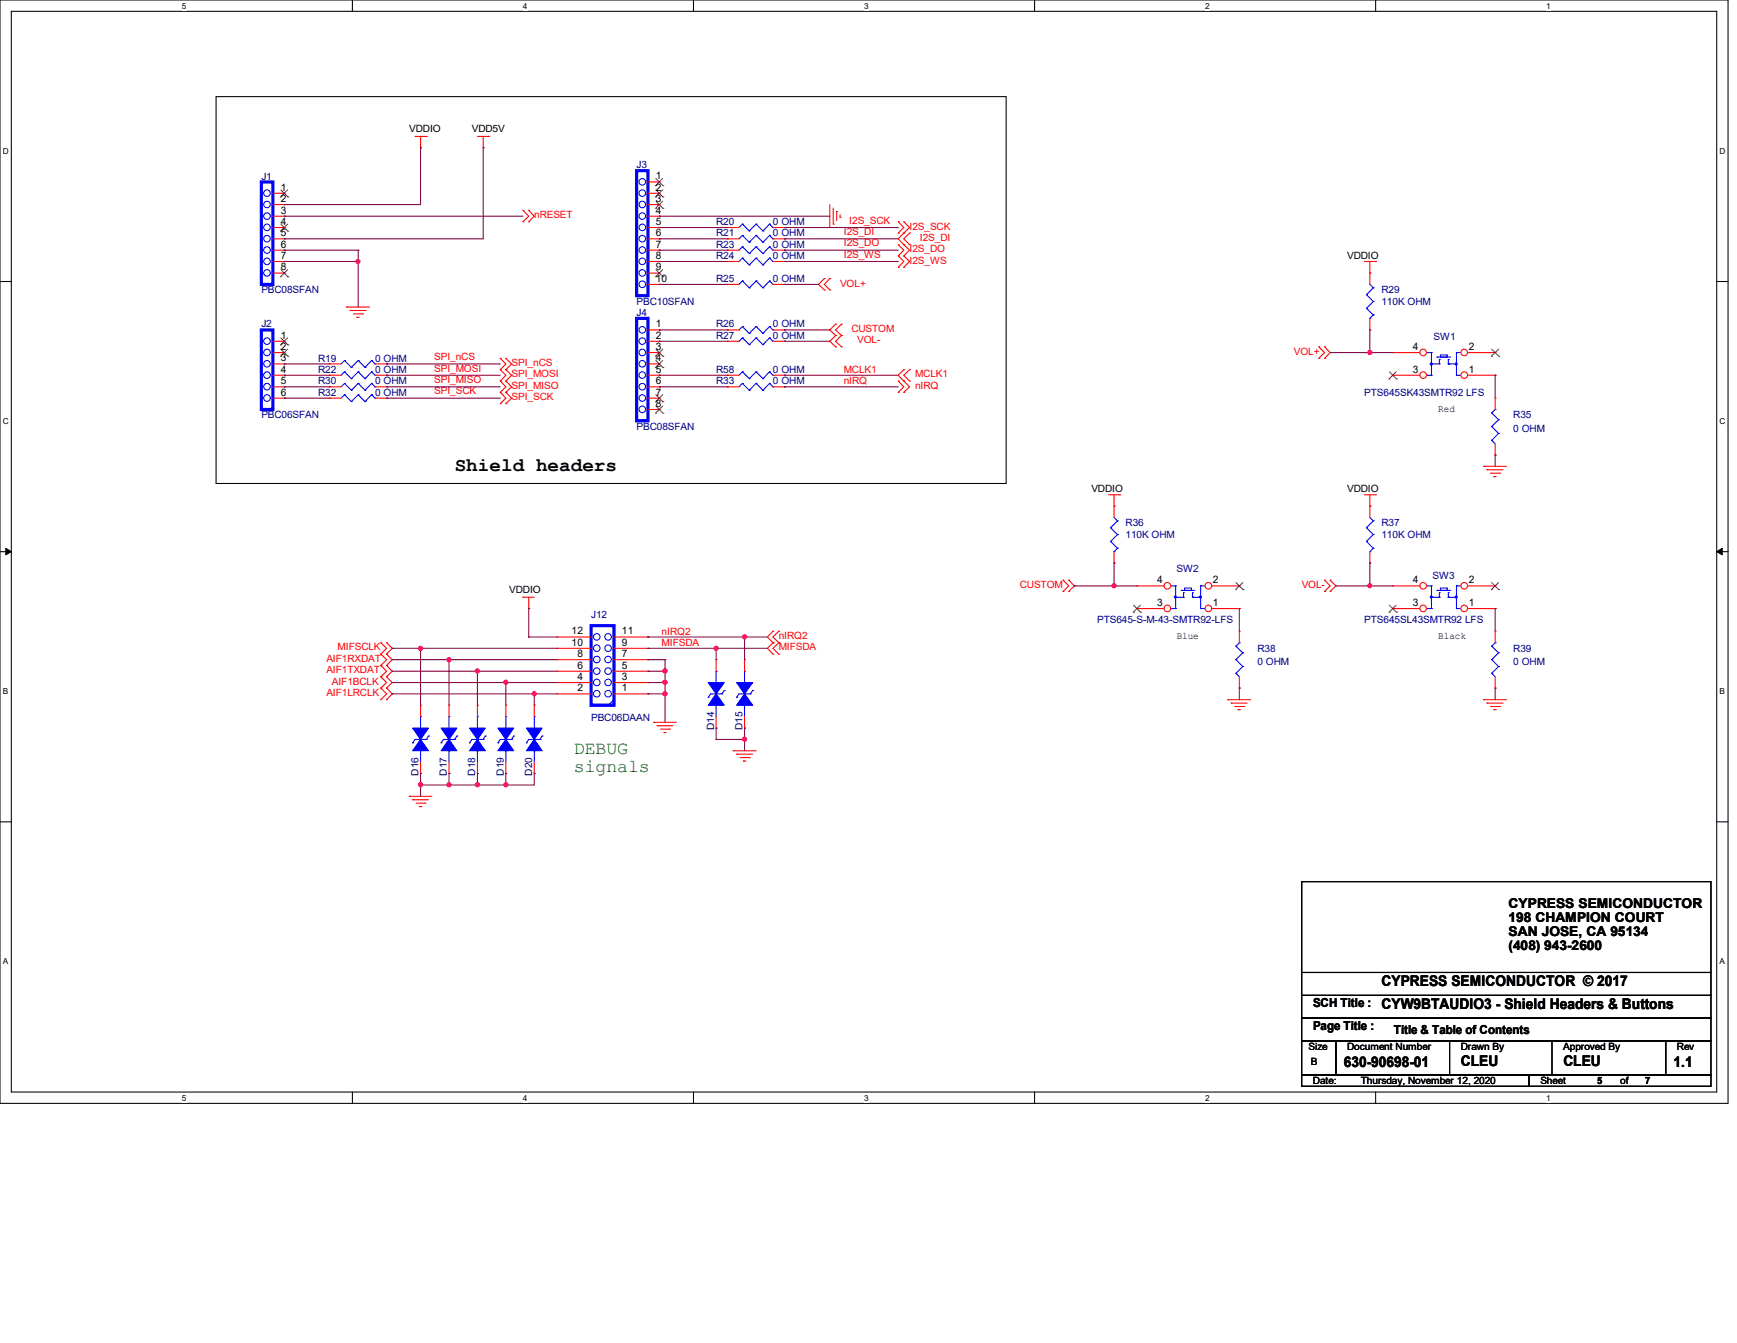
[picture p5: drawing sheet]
<svg xmlns="http://www.w3.org/2000/svg" width="279mm" height="216mm" viewBox="0 0 279 216" stroke-linecap="round" stroke-linejoin="round" font-family="sans-serif">
<path d="M0 0h278v177.4h-278zM1.8 1.8h274.3v173.8h-274.3z" fill="none" stroke="#000" stroke-width=".17"/>
<g fill="#fff">
<path d="M29.3 .2h.7v1.5h-.7z"/>
<path d="M29.3 175.8h.7v1.4h-.7z"/>
</g>
<path d="M56.7 0v1.8M56.7 175.6v1.8" fill="none" stroke="#000" stroke-width=".17"/>
<g fill="#fff">
<path d="M84.1 .2h.7v1.5h-.7z"/>
<path d="M84.1 175.8h.7v1.4h-.7z"/>
</g>
<path d="M111.5 0v1.8M111.5 175.6v1.8" fill="none" stroke="#000" stroke-width=".17"/>
<g fill="#fff">
<path d="M139 .2h.7v1.5h-.7z"/>
<path d="M139 175.8h.7v1.4h-.7z"/>
</g>
<path d="M166.4 0v1.8M166.4 175.6v1.8" fill="none" stroke="#000" stroke-width=".17"/>
<g fill="#fff">
<path d="M193.8 .2h.8v1.5h-.8z"/>
<path d="M193.8 175.8h.8v1.4h-.8z"/>
</g>
<path d="M221.3 0v1.8M221.3 175.6v1.8" fill="none" stroke="#000" stroke-width=".17"/>
<g fill="#fff">
<path d="M248.7 .2h.7v1.5h-.7z"/>
<path d="M248.7 175.8h.7v1.4h-.7z"/>
<path d="M.5 23.5h.9v1.5h-.9z"/>
<path d="M276.6 23.5h.9v1.5h-.9z"/>
<path d="M.5 67h.9v1.5h-.9z"/>
<path d="M276.6 67h.9v1.5h-.9z"/>
</g>
<path d="M0 45.3h1.8M276.1 45.3h1.9" fill="none" stroke="#000" stroke-width=".17"/>
<g fill="#fff">
<path d="M.5 110.4h.8v1.5h-.8z"/>
<path d="M276.6 110.4h.9v1.5h-.9z"/>
</g>
<path d="M0 88.7h1.8M276.1 88.7h1.9" fill="none" stroke="#000" stroke-width=".17"/>
<path d="M.9 88.1l.9 .6-.9 .5zM276.1 88.7l.9-.6v1.1z" fill="#000" stroke="#000" stroke-width=".16"/>
<g fill="#fff">
<path d="M.5 153.8h.8v1.5h-.8z"/>
<path d="M276.6 153.8h.9v1.5h-.9z"/>
</g>
<g fill="none" stroke="#000" stroke-width=".17">
<path d="M34.8 15.5h127v62.2h-127zM0 132.1h1.8M276.1 132.1h1.9M209.4 156.3h65.8v3.7h-65.8zM209.4 141.7h65.8v14.6h-65.8zM209.4 160h65.8v3.7h-65.8zM209.4 167.3h5.5v5.5h-5.5zM209.4 172.8h36.6v1.8h-36.6zM209.4 163.7h65.8v3.6h-65.8zM214.9 167.3h53v5.5h-53zM233.2 167.3h16.4v5.5h-16.4zM246 172.8h29.2v1.8h-29.2z"/>
<path d="M267.9 167.3h7.3v5.5h-7.3z"/>
</g>
<g fill="none" stroke="#f00" stroke-width=".17">
<path d="M43.9 31.1h1.8M43.9 32.9h1.8M43.9 34.8h1.8M43.9 36.6h1.8M43.9 38.4h1.8M45.7 31.1h.1M45.7 32.9h.1M45.7 34.8h.1M45.7 36.6h.1M45.7 38.4h.1M66.8 21.9h1.8M67.6 23.7h.1"/>
<path d="M67.6 21.9v1.8M68.6 21.9h.1M76.8 21.9h1.8M77.7 23.7h.1M77.7 21.9v1.8M78.6 21.9h.1M84.1 35.6h.1M84.1 33.8h.1M84.1 33.8l.9 1-.9 .8M85 35.6h.1M85 33.8h.1M85 33.8l.9 1-.9 .8"/>
<path d="M104.2 29.3h1.8M104.2 31.1h1.8M104.2 32.9h1.8M104.2 34.8h1.8M104.2 36.6h1.8M104.2 38.4h1.8M106 29.3h.1M106 31.1h.1M106 32.9h.1M106 34.8h.1M106 36.6h.1M106 38.4h.1"/>
<path d="M117.1 36.6h.1M117.1 36.6h1.8M124.3 36.6h1.9M126.2 36.6h.1M133.5 36.6h.1M133.5 32.9v3.7M134 36h.1M134 33.4v2.6M134.6 34h.1M134.6 34v1.5M135.1 34.9h.1M135.1 34.5v.4"/>
<path d="M144.5 39.3h.1M144.5 37.5h.1M144.5 35.6h.1M144.5 39.3l.9 .9-.9 .9M144.5 35.6l.9 1-.9 .9M145.4 39.3h.1M145.4 37.5h.1M145.4 35.6h.1M145.4 39.3l.9 .9-.9 .9M145.4 37.5l-.9 .9 .9 .9M145.4 35.6l.9 1-.9 .9M146.3 37.5h.1"/>
<path d="M146.3 39.3h.1M146.3 37.5l-.9 .9 .9 .9M43.9 42h1.8M43.9 40.2h1.8M43.9 43.9h1.8M45.7 40.2h.1M45.7 42h.1M45.7 43.9h.1M53 58.5h.1M53 58.5h1.9M55.8 49.4h.1M55.8 49.4h3.6"/>
<path d="M56.3 49.9h.1M56.3 49.9h2.6M56.9 50.5h1.4M57.4 51h.1M57.4 51h.4M58.3 50.5h.1M60.3 58.5h1.9M62.2 58.5h.1M80.5 59.4h.1M80.5 57.6h.1M80.5 57.6l.9 .9-.9 .9M80.5 59.4l.9 .9-.9 1"/>
<path d="M81.4 59.4h.1M81.4 57.6h.1M81.4 57.6l.9 .9-.9 .9M81.4 59.4l.9 .9-.9 1M104.2 42h1.8M104.2 45.7h1.8M104.2 40.2h1.8M104.2 43.9h1.8M106 40.2h.1M106 42h.1M106 43.9h.1M106 45.7h.1"/>
<path d="M117.1 45.7h.1M117.1 45.7h1.8M124.3 45.7h1.9M126.2 45.7h.1M132.6 46.6h.1M132.6 44.8h.1M132.6 44.8l-.9 .9 .9 .9M133.5 44.8h.1M133.5 46.6h.1M133.5 44.8l-.9 .9 .9 .9M134.4 53.9h.1M134.4 52.1h.1"/>
<path d="M134.4 55.8h.1M134.4 52.1l-.9 .9 .9 .9M134.4 53.9l-.9 1 .9 .9M135.3 52.1h.1M135.3 53.9h.1M135.3 55.8h.1M135.3 52.1l-.9 .9 .9 .9M135.3 53.9l-.9 1 .9 .9M144.5 41.1h.1M144.5 43h.1M144.5 41.1l.9 .9-.9 1M145.4 59.4h.1"/>
<path d="M145.4 41.1h.1M145.4 43h.1M145.4 59.4l-.9 .9 .9 1M145.4 41.1l.9 .9-.9 1M146.3 59.4h.1M146.3 59.4l-.9 .9 .9 1M212.1 55.8h.1M212.1 57.6h.1M212.1 55.8l1 .9-1 .9M213.1 57.6h.1M213.1 55.8h.1M213.1 55.8l.9 .9-.9 .9"/>
<path d="M219.5 42h1.8M220.3 43.9h.1M220.3 53h.1M220.3 42v3.7M220.3 51.2v1.8M221.3 42h.1M53 60.3h.1M53 62.2h.1M53 60.3h1.9M53 62.2h1.9M60.3 60.3h1.9M60.3 62.2h1.9"/>
<path d="M62.2 60.3h.1M62.2 62.2h.1M80.5 64.9h.1M80.5 63.1h.1M80.5 61.3h.1M80.5 63.1l.9 .9-.9 .9M80.5 61.3l.9 .9-.9 .9M81.4 64.9h.1M81.4 63.1h.1M81.4 61.3h.1M81.4 63.1l.9 .9-.9 .9M81.4 61.3l.9 .9-.9 .9"/>
<path d="M117.1 62.2h.1M117.1 60.3h.1M117.1 60.3h1.8M117.1 62.2h1.8M124.3 60.3h1.9M124.3 62.2h1.9M126.2 62.2h.1M126.2 60.3h.1M144.5 63.1h.1M144.5 61.3h.1M144.5 61.3l.9 .9-.9 .9M145.4 61.3h.1"/>
<path d="M145.4 63.1h.1M145.4 61.3l.9 .9-.9 .9M146.3 61.3h.1M178.3 79.5h1.8M179.2 79.5v3.7M180.1 79.5h.1M219.5 79.5h1.8M220.3 79.5v3.7M221.3 79.5h.1M238.6 75h.1M238.6 75h3.7M239.2 75.5h.1"/>
<path d="M239.2 75.5h2.6M239.7 76.1h1.5M240.3 76.6h.1M240.3 76.6h.4M241.2 76.1h.1M84.1 96h.1M84.1 96h1.8M85 97.8h.1M85 96v1.8M171 93.3h.1M171 95.1h.1M171 93.3l.9 .9-.9 .9"/>
<path d="M171.9 95.1h.1M171.9 93.3h.1M171.9 93.3l.9 .9-.9 .9M179.2 81.4h.1M179.2 90.5h.1M179.2 88.7v1.8M213.1 93.3h.1M213.1 95.1h.1M213.1 93.3l.9 .9-.9 .9M214 95.1h.1M214 93.3h.1M214 93.3l.9 .9-.9 .9"/>
<path d="M220.3 81.4h.1M220.3 90.5h.1M220.3 88.7v1.8M61.3 103.3h.1M61.3 105.2h.1M61.3 107h.1M61.3 108.8h.1M61.3 110.6h.1M61.3 112.5h.1M61.3 103.3l.9 .9-.9 1M61.3 105.2l.9 .8-.9 1M61.3 107l.9 .9-.9 .9"/>
<path d="M61.3 108.8l.9 .9-.9 .9M61.3 110.6l.9 .9-.9 1M62.2 105.2h.1M62.2 103.3h.1M62.2 107h.1M62.2 108.8h.1M62.2 110.6h.1M62.2 112.5h.1M62.2 103.3l.9 .9-.9 1M62.2 105.2l.9 .8-.9 1M62.2 107l.9 .9-.9 .9M62.2 108.8l.9 .9-.9 .9"/>
<path d="M62.2 110.6l.9 .9-.9 1M72.2 113.4h.1M72.2 113.4v1.8M76.8 113.4h.1M76.8 113.4v1.8M81.4 113.4h.1M81.4 113.4v1.8M105.2 116.1h.1M105.2 116.1h3.6M105.7 116.7h.1M105.7 116.7h2.5M106.3 117.2h1.4"/>
<path d="M106.8 117.8h.1M106.8 117.8h.3M107.7 117.2h.1M115.2 117.1h.1M115.2 106h.1M115.2 106v1.9M115.2 115.2v1.9M124.3 101.5h.1M124.3 103.3h.1M124.3 105.2h.1M124.3 101.5l-.9 .9 .9 .9M124.3 103.3l-.9 .9 .9 1"/>
<path d="M125.3 103.3h.1M125.3 101.5h.1M125.3 105.2h.1M125.3 101.5l-1 .9 1 .9M125.3 103.3l-1 .9 1 1M197.5 112.5h.1M197.5 112.5h3.7M198 113h.1M198 113h2.6M198.6 113.6h1.5M199.1 114.1h.1M199.1 114.1h.4"/>
<path d="M200.1 113.6h.1M238.6 112.5h.1M238.6 112.5h3.7M239.2 113h.1M239.2 113h2.6M239.7 113.6h1.5M240.3 114.1h.1M240.3 114.1h.4M241.2 113.6h.1M65.8 128h.1M65.8 128h3.7M66.4 128.6h.1"/>
<path d="M66.4 128.6h2.5M66.9 129.1h1.5M67.5 129.7h.1M67.5 129.7h.4M68.4 129.1h.1M72.2 124.3h.1M72.2 122.5v1.8M76.8 124.3h.1M76.8 122.5v1.8M81.4 124.3h.1M81.4 122.5v1.8M117.9 120.7h.1"/>
<path d="M117.9 120.7h3.7M118.5 121.2h.1M118.5 121.2h2.6M119 121.8h1.5M119.6 122.3h.1M119.6 122.3h.4M120.5 121.8h.1"/>
</g>
<g fill="none" stroke="#00f" stroke-width=".17">
<path d="M119.4 36h.1M119.4 36l-.5 .6M119.4 36l1.1 1.1M120.5 37.1h.1M121.6 36h.1M121.6 36l-1.1 1.1M121.6 36l1.1 1.1M122.7 37.1h.1M123.8 36h.1M123.8 36l-1.1 1.1M123.8 36l.5 .6M124.3 36.6h.1"/>
<path d="M55.4 59.8h.1M55.4 58h.1M55.4 59.8l-.5 .5M55.4 59.8l1.1 1.1M55.4 58l-.5 .5M55.4 58l1.1 1.1M56.5 59.1h.1M57.6 59.8h.1M57.6 58h.1M57.6 59.8l-1.1 1.1M57.6 59.8l1.1 1.1M57.6 58l-1.1 1.1"/>
<path d="M57.6 58l1.1 1.1M58.7 59.1h.1M59.8 59.8h.1M59.8 58h.1M59.8 59.8l-1.1 1.1M59.8 59.8l.5 .5M59.8 58l-1.1 1.1M59.8 58l.5 .5M60.3 58.5h.1M119.4 45.2h.1M119.4 59.8h.1M119.4 45.2l-.5 .5"/>
<path d="M119.4 45.2l1.1 1.1M119.4 59.8l-.5 .5M119.4 59.8l1.1 1.1M120.5 46.3h.1M121.6 45.2h.1M121.6 59.8h.1M121.6 45.2l-1.1 1.1M121.6 45.2l1.1 1.1M121.6 59.8l-1.1 1.1M121.6 59.8l1.1 1.1M122.7 46.3h.1M123.8 45.2h.1"/>
<path d="M123.8 59.8h.1M123.8 45.2l-1.1 1.1M123.8 45.2l.5 .5M123.8 59.8l-1.1 1.1M123.8 59.8l.5 .5M124.3 45.7h.1M219.8 47.4h.1M219.8 49.6h.1M219.8 47.4l1.1 1.1M219.8 49.6l1.1 1M220.3 51.2h.1M220.3 45.7l.6 .6"/>
<path d="M220.9 46.3h.1M220.9 48.5h.1M220.9 50.6h.1M220.9 46.3l-1.1 1.1M220.9 48.5l-1.1 1.1M220.9 50.6l-.6 .6M55.4 61.6h.1M55.4 61.6l-.5 .6M55.4 61.6l1.1 1.1M56.5 60.9h.1M56.5 62.7h.1M57.6 61.6h.1"/>
<path d="M57.6 61.6l-1.1 1.1M57.6 61.6l1.1 1.1M58.7 60.9h.1M58.7 62.7h.1M59.8 61.6h.1M59.8 61.6l-1.1 1.1M59.8 61.6l.5 .6M60.3 60.3h.1M60.3 62.2h.1M119.4 61.6h.1M119.4 61.6l-.5 .6M119.4 61.6l1.1 1.1"/>
<path d="M120.5 62.7h.1M120.5 60.9h.1M121.6 61.6h.1M121.6 61.6l-1.1 1.1M121.6 61.6l1.1 1.1M122.7 62.7h.1M122.7 60.9h.1M123.8 61.6h.1M123.8 61.6l-1.1 1.1M123.8 61.6l.5 .6M124.3 62.2h.1M124.3 60.3h.1"/>
<path d="M178.6 84.8h.1M178.6 87h.1M178.6 84.8l1.1 1.1M178.6 87l1.1 1.1M179.2 88.7h.1M179.2 83.2l.5 .5M179.7 83.7h.1M179.7 85.9h.1M179.7 88.1h.1M179.7 83.7l-1.1 1.1M179.7 85.9l-1.1 1.1M179.7 88.1l-.5 .6"/>
<path d="M188.3 97.8h.1M188.3 94.2h.8M188.3 97.8h.8M189.1 94.2h.1M189.1 97.8h.1M189.1 94.2v3.6M189.1 96h1.3M190 94.9h.1M190 94.9h2.2M190.4 96h.1M190.4 95.3h.1M190.4 95.3v.7"/>
<path d="M190.5 94.5h1.1v.4h-1.1zM191.8 96h.1M191.8 95.3h.1M191.8 96h1.3M191.8 95.3v.7M193.1 94.2h.1M193.1 97.8h.1M193.1 94.2h.7M193.1 94.2v3.6M193.1 97.8h.7M193.8 97.8h.1M219.8 84.8h.1"/>
<path d="M219.8 87h.1M219.8 84.8l1.1 1.1M219.8 87l1.1 1.1M220.3 88.7h.1M220.3 83.2l.6 .5M220.9 83.7h.1M220.9 85.9h.1M220.9 88.1h.1M220.9 83.7l-1.1 1.1M220.9 85.9l-1.1 1.1M220.9 88.1l-.6 .6M71 119.4h.1"/>
<path d="M72.2 115.2h.1M72.2 115.2v1.9M73.2 118.9h.1M73.2 118.9h-1.9l-.3 .5M73.5 118.3h.1M73.5 118.3l-.3 .6M75.5 119.4h.1M76.8 115.2h.1M76.8 115.2v1.9M77.7 118.9h.1M77.7 118.9h-1.8l-.4 .5M78.1 118.3h.1"/>
<path d="M78.1 118.3l-.4 .6M80.1 119.4h.1M81.4 115.2h.1M81.4 115.2v1.9M82.3 118.9h.1M82.3 118.9h-1.8l-.4 .5M82.6 118.3h.1M82.6 118.3l-.3 .6M113.9 112.1h.1M115.2 113.4h.1M115.2 107.9h.1M115.2 107.9v1.8"/>
<path d="M115.2 113.4v1.8M116.1 111.5h.1M116.1 111.5h-1.8l-.4 .6M116.5 111h.1M116.5 111l-.4 .5M72.2 120.7h.1M72.2 120.7v1.8M76.8 120.7h.1M76.8 120.7v1.8M81.4 120.7h.1M81.4 120.7v1.8"/>
<circle cx="42.9" cy="36.6" r=".53"/>
<circle cx="42.9" cy="34.7" r=".53"/>
<circle cx="42.9" cy="38.4" r=".53"/>
<circle cx="42.9" cy="32.9" r=".53"/>
<circle cx="42.9" cy="31.1" r=".53"/>
<circle cx="103.3" cy="32.9" r=".53"/>
<circle cx="103.3" cy="36.6" r=".53"/>
<circle cx="103.3" cy="34.7" r=".53"/>
<circle cx="103.3" cy="38.4" r=".53"/>
<circle cx="103.3" cy="31.1" r=".53"/>
<circle cx="103.3" cy="29.2" r=".53"/>
<circle cx="42.9" cy="42" r=".53"/>
<circle cx="42.9" cy="40.2" r=".53"/>
<circle cx="42.9" cy="43.9" r=".53"/>
<circle cx="103.3" cy="43.9" r=".53"/>
<circle cx="103.3" cy="42" r=".53"/>
<circle cx="103.3" cy="45.7" r=".53"/>
<circle cx="103.3" cy="40.2" r=".53"/>
</g>
<g fill="#00f" stroke="#00f" stroke-width=".17">
<path d="M81.4 118.9l1.2 1.8h-2.5z" fill-rule="evenodd"/>
<path d="M80.1 117.1h2.5l-1.2 1.8z" fill-rule="evenodd"/>
<path d="M76.8 118.9l1.3 1.8h-2.6z" fill-rule="evenodd"/>
<path d="M75.5 117.1h2.6l-1.3 1.8z" fill-rule="evenodd"/>
<path d="M115.2 111.5l1.3 1.9h-2.6z" fill-rule="evenodd"/>
<path d="M113.9 109.7h2.6l-1.3 1.8z" fill-rule="evenodd"/>
<path d="M72.2 118.9l1.3 1.8h-2.5z" fill-rule="evenodd"/>
<path d="M71 117.1h2.5l-1.3 1.8z" fill-rule="evenodd"/>
<circle cx="193.1" cy="96" r=".17"/>
<circle cx="189.1" cy="96" r=".17"/>
</g>
<path d="M42 29.3h1.9v16.4h-1.9zM102.4 27.4h1.8v20.1h-1.8z" fill="none" stroke="#00f" stroke-width=".51"/>
<g fill="none" stroke="#804000" stroke-width=".16">
<path d="M45.1 31.7h.1M45.1 37.2h.1M45.2 30.5l1.1 1.2M45.2 36l1.1 1.2M46.3 30.5l-1.2 1.2M46.3 36l-1.2 1.2M46.3 31.7h.1M46.3 37.2h.1M105.5 29.8h.1M105.5 31.7h.1M105.5 33.5h.1M105.5 28.7l1.1 1.1"/>
<path d="M105.5 30.5l1.1 1.2M105.5 32.3l1.1 1.2M106.6 28.7l-1.1 1.1M106.6 30.5l-1.1 1.2M106.6 32.3l-1.1 1.2M106.6 29.8h.1M106.6 31.7h.1M106.6 33.5h.1M45.1 44.5h.1M45.2 43.3l1.1 1.2M46.3 43.3l-1.2 1.2M46.3 44.5h.1"/>
<path d="M105.5 44.5h.1M105.5 43.3l1.1 1.2M106.6 43.3l-1.1 1.2M106.6 44.5h.1"/>
</g>
<circle cx="194.4" cy="97.8" r=".53" fill="#fff" stroke="#f00" stroke-width=".17"/>
<path d="M194.9 97.8h4.4M199.3 97.8h.1" fill="none" stroke="#f00" stroke-width=".17"/>
<circle cx="187.8" cy="97.8" r=".53" fill="#fff" stroke="#f00" stroke-width=".17"/>
<path d="M182.9 97.8h.1M182.9 97.8h4.3" fill="none" stroke="#f00" stroke-width=".17"/>
<path d="M182.3 98.4h.1M182.3 97.3l1.2 1.1M183.4 97.3l-1.1 1.1M183.5 98.4h.1" fill="none" stroke="#804000" stroke-width=".16"/>
<circle cx="187.8" cy="94.2" r=".53" fill="#fff" stroke="#f00" stroke-width=".17"/>
<path d="M182.9 94.2h.1M182.9 94.2h4.3" fill="none" stroke="#f00" stroke-width=".17"/>
<circle cx="194.4" cy="94.2" r=".53" fill="#fff" stroke="#f00" stroke-width=".17"/>
<g fill="none" stroke="#f00" stroke-width=".17">
<path d="M117.1 38.4h.1M117.1 38.4h1.8M124.3 38.4h1.9M126.2 38.4h.1M104.2 54.9h1.8M104.2 53h1.8M104.2 56.7h1.8M104.2 58.5h1.8M106 53h.1M106 54.9h.1M106 56.7h.1M106 58.5h.1"/>
<path d="M117.1 54.9h.1M117.1 42h.1M117.1 40.2h.1M117.1 53h.1M117.1 54.9h1.8M117.1 42h1.8M117.1 40.2h1.8M117.1 53h1.8M124.3 54.9h1.9M124.3 42h1.9M124.3 40.2h1.9M124.3 53h1.9"/>
<path d="M126.2 54.9h.1M126.2 42h.1M126.2 40.2h.1M126.2 53h.1M53 64h.1M53 64h1.9M60.3 64h1.9M62.2 64h.1M104.2 64h1.8M104.2 60.3h1.8M104.2 62.2h1.8M104.2 65.8h1.8"/>
<path d="M106 60.3h.1M106 62.2h.1M106 64h.1M106 65.8h.1M240.5 73.2h.1M240.5 64h.1M240.5 64v1.8M240.5 71.3v1.9M194.9 94.2h4.4M199.3 94.2h.1M85.9 113.4h.1M85.9 113.4v1.8"/>
<path d="M89.6 111.5h.1M89.6 109.7h.1M89.6 107.9h.1M89.6 106h.1M89.6 104.2h.1M89.6 102.4h.1M89.6 111.5h5.5M89.6 109.7h5.5M89.6 107.9h5.5M89.6 106h5.5M89.6 104.2h5.5M89.6 102.4h5.5"/>
<path d="M98.8 111.5h5.4M98.8 109.7h5.4M98.8 107.9h5.4M98.8 106h5.4M98.8 104.2h5.4M98.8 102.4h5.4M104.2 111.5h.1M104.2 109.7h.1M104.2 107.9h.1M104.2 106h.1M104.2 104.2h.1M104.2 102.4h.1"/>
<path d="M119.8 117.1h.1M119.8 106h.1M119.8 106v1.9M119.8 115.2v1.9M199.3 110.6h.1M199.3 101.5h.1M199.3 101.5v1.8M199.3 108.8v1.8M85.9 124.3h.1M85.9 122.5v1.8"/>
</g>
<g fill="none" stroke="#804000" stroke-width=".16">
<path d="M105.5 57.3h.1M105.5 59.1h.1M105.5 56.1l1.1 1.2M105.5 58l1.1 1.1M106.6 56.1l-1.1 1.2M106.6 58l-1.1 1.1M106.6 57.3h.1M106.6 59.1h.1M105.5 64.6h.1M105.5 66.4h.1M105.5 63.5l1.1 1.1M105.5 65.3l1.1 1.1"/>
<path d="M106.6 63.5l-1.1 1.1M106.6 65.3l-1.1 1.1M106.6 64.6h.1M106.6 66.4h.1M198.8 94.8h.1M198.8 93.6l1.1 1.2M199.9 93.6l-1.1 1.2M199.9 94.8h.1"/>
</g>
<g fill="none" stroke="#00f" stroke-width=".17">
<path d="M119.4 37.8h.1M119.4 39.7h.1M119.4 37.8l-.5 .6M119.4 37.8l1.1 1.1M119.4 39.7l-.5 .5M119.4 39.7l1.1 1.1M120.5 38.9h.1M121.6 37.8h.1M121.6 39.7h.1M121.6 37.8l-1.1 1.1M121.6 37.8l1.1 1.1M121.6 39.7l-1.1 1.1"/>
<path d="M121.6 39.7l1.1 1.1M122.7 38.9h.1M123.8 37.8h.1M123.8 39.7h.1M123.8 37.8l-1.1 1.1M123.8 37.8l.5 .6M123.8 39.7l-1.1 1.1M123.8 39.7l.5 .5M124.3 38.4h.1M119.4 54.3h.1M119.4 41.5h.1M119.4 52.5h.1"/>
<path d="M119.4 54.3l-.5 .6M119.4 54.3l1.1 1.1M119.4 41.5l-.5 .5M119.4 41.5l1.1 1.1M119.4 52.5l-.5 .5M119.4 52.5l1.1 1.1M120.5 55.4h.1M120.5 42.6h.1M120.5 40.8h.1M120.5 53.6h.1M121.6 54.3h.1M121.6 41.5h.1"/>
<path d="M121.6 52.5h.1M121.6 54.3l-1.1 1.1M121.6 54.3l1.1 1.1M121.6 41.5l-1.1 1.1M121.6 41.5l1.1 1.1M121.6 52.5l-1.1 1.1M121.6 52.5l1.1 1.1M122.7 55.4h.1M122.7 42.6h.1M122.7 40.8h.1M122.7 53.6h.1M123.8 54.3h.1"/>
<path d="M123.8 41.5h.1M123.8 52.5h.1M123.8 54.3l-1.1 1.1M123.8 54.3l.5 .6M123.8 41.5l-1.1 1.1M123.8 41.5l.5 .5M123.8 52.5l-1.1 1.1M123.8 52.5l.5 .5M124.3 54.9h.1M124.3 42h.1M124.3 40.2h.1M124.3 53h.1"/>
<path d="M229.5 56.7h.8M230.3 56.7h.1M230.3 56.7v3.6M230.3 58.5h1.2M231.1 57.4h.1M231.1 57.4h2.2M231.5 58.5h.1M231.5 57.8h.1M231.5 57.8v.7M231.7 57.1h1.1v.3h-1.1zM233 58.5h.1M233 57.8h.1"/>
<path d="M233 58.5h1.3M233 57.8v.7M234.3 56.7h.1M234.3 56.7h.7M234.3 56.7v3.6M55.4 63.5h.1M55.4 63.5l-.5 .5M55.4 63.5l1.1 1.1M56.5 64.6h.1M57.6 63.5h.1M57.6 63.5l-1.1 1.1M57.6 63.5l1.1 1.1"/>
<path d="M58.7 64.6h.1M59.8 63.5h.1M59.8 63.5l-1.1 1.1M59.8 63.5l.5 .5M60.3 64h.1M229.5 60.3h.1M229.5 60.3h.8M230.3 60.3h.1M234.3 60.3h.1M234.3 60.3h.7M235 60.3h.1M239.9 70.8h.1"/>
<path d="M239.9 68.6h.1M239.9 66.4h.1M239.9 70.8l.6 .5M239.9 68.6l1.1 1.1M239.9 66.4l1.1 1.1M240.5 65.8h.1M240.5 65.8l-.6 .6M241 69.7h.1M241 67.5h.1M241 69.7l-1.1 1.1M241 67.5l-1.1 1.1M84.7 119.4h.1"/>
<path d="M85.9 115.2h.1M85.9 115.2v1.9M86.9 118.9h.1M86.9 118.9h-1.9l-.3 .5M87.2 118.3h.1M87.2 118.3l-.3 .6M97.8 113.4h.1M98.8 112.5l-1 .9M118.5 112.1h.1M119.8 113.4h.1M119.8 107.9h.1M119.8 107.9v1.8"/>
<path d="M119.8 113.4v1.8M120.7 111.5h.1M120.7 111.5h-1.8l-.4 .6M121.1 111h.1M121.1 111l-.4 .5M198.8 108.2h.1M198.8 106h.1M198.8 103.9h.1M198.8 108.2l.5 .6M198.8 106l1.1 1.1M198.8 103.9l1.1 1M199.3 103.3h.1"/>
<path d="M199.3 103.3l-.5 .6M199.9 107.1h.1M199.9 104.9h.1M199.9 107.1l-1.1 1.1M199.9 104.9l-1.1 1.1M85.9 120.7h.1M85.9 120.7v1.8"/>
<circle cx="103.3" cy="54.8" r=".53"/>
<circle cx="103.3" cy="56.7" r=".53"/>
<circle cx="103.3" cy="58.5" r=".53"/>
<circle cx="103.3" cy="53" r=".53"/>
<circle cx="103.3" cy="64" r=".53"/>
<circle cx="103.3" cy="60.3" r=".53"/>
<circle cx="103.3" cy="65.8" r=".53"/>
<circle cx="103.3" cy="62.2" r=".53"/>
<circle cx="96" cy="104.2" r=".53"/>
<circle cx="96" cy="106" r=".53"/>
<circle cx="96" cy="107.9" r=".53"/>
<circle cx="96" cy="111.5" r=".53"/>
<circle cx="96" cy="109.7" r=".53"/>
<circle cx="96" cy="102.4" r=".53"/>
<circle cx="97.8" cy="111.5" r=".53"/>
<circle cx="97.8" cy="106" r=".53"/>
<circle cx="97.8" cy="107.9" r=".53"/>
<circle cx="97.8" cy="104.2" r=".53"/>
<circle cx="97.8" cy="109.7" r=".53"/>
<circle cx="97.8" cy="102.4" r=".53"/>
</g>
<g fill="#00f" stroke="#00f" stroke-width=".17">
<path d="M85.9 118.9l1.3 1.8h-2.5z" fill-rule="evenodd"/>
<path d="M84.7 117.1h2.5l-1.3 1.8z" fill-rule="evenodd"/>
<path d="M119.8 111.5l1.3 1.9h-2.6z" fill-rule="evenodd"/>
<path d="M118.5 109.7h2.6l-1.3 1.8z" fill-rule="evenodd"/>
<circle cx="234.2" cy="58.5" r=".17"/>
<circle cx="230.2" cy="58.5" r=".17"/>
</g>
<path d="M102.4 51.2h1.8v16.4h-1.8zM95.1 100.6h3.7v12.8h-3.7z" fill="none" stroke="#00f" stroke-width=".51"/>
<circle cx="235.5" cy="60.3" r=".53" fill="#fff" stroke="#f00" stroke-width=".17"/>
<path d="M236.1 60.3h4.4M240.5 60.3h.1" fill="none" stroke="#f00" stroke-width=".17"/>
<circle cx="228.9" cy="60.3" r=".53" fill="#fff" stroke="#f00" stroke-width=".17"/>
<path d="M224 60.3h.1M224 60.3h4.4" fill="none" stroke="#f00" stroke-width=".17"/>
<path d="M223.5 59.8l1.1 1.1M224.6 59.8l-1.2 1.1M223.4 60.9h.1M224.6 60.9h.1" fill="none" stroke="#804000" stroke-width=".16"/>
<circle cx="228.9" cy="56.7" r=".53" fill="#fff" stroke="#f00" stroke-width=".17"/>
<path d="M224 56.7h.1M224 56.7h4.4" fill="none" stroke="#f00" stroke-width=".17"/>
<circle cx="235.5" cy="56.7" r=".53" fill="#fff" stroke="#f00" stroke-width=".17"/>
<path d="M236.1 56.7h4.4M240.5 56.7h.1M67.6 113.4h.1M67.6 113.4v1.8M67.6 124.3h.1M67.6 122.5v1.8" fill="none" stroke="#f00" stroke-width=".17"/>
<path d="M239.9 57.3h.1M239.9 56.1l1.2 1.2M241 56.1l-1.1 1.2M241.1 57.3h.1" fill="none" stroke="#804000" stroke-width=".16"/>
<g fill="none" stroke="#00f" stroke-width=".17">
<path d="M229.5 97.8h.1M229.5 94.2h.8M229.5 97.8h.8M230.3 94.2h.1M230.3 97.8h.1M230.3 94.2v3.6M230.3 96h1.2M231.1 94.9h.1M231.1 94.9h2.2M231.5 96h.1M231.5 95.3h.1M231.5 95.3v.7"/>
<path d="M231.7 94.5h1.1v.4h-1.1zM233 96h.1M233 95.3h.1M233 96h1.3M233 95.3v.7M234.3 94.2h.1M234.3 97.8h.1M234.3 94.2h.7M234.3 94.2v3.6M234.3 97.8h.7M235 97.8h.1M66.4 119.4h.1"/>
<path d="M67.6 115.2h.1M67.6 115.2v1.9M68.6 118.9h.1M68.6 118.9h-1.8l-.4 .5M68.9 118.3h.1M68.9 118.3l-.3 .6M67.6 120.7h.1M67.6 120.7v1.8"/>
</g>
<g fill="#00f" stroke="#00f" stroke-width=".17">
<path d="M67.6 118.9l1.3 1.8h-2.5z" fill-rule="evenodd"/>
<path d="M66.4 117.1h2.5l-1.3 1.8z" fill-rule="evenodd"/>
<circle cx="234.2" cy="96" r=".17"/>
<circle cx="230.2" cy="96" r=".17"/>
</g>
<circle cx="235.5" cy="97.8" r=".53" fill="#fff" stroke="#f00" stroke-width=".17"/>
<path d="M236.1 97.8h4.4M240.5 97.8h.1" fill="none" stroke="#f00" stroke-width=".17"/>
<circle cx="228.9" cy="97.8" r=".53" fill="#fff" stroke="#f00" stroke-width=".17"/>
<path d="M224 97.8h.1M224 97.8h4.4" fill="none" stroke="#f00" stroke-width=".17"/>
<path d="M223.4 98.4h.1M223.5 97.3l1.1 1.1M224.6 97.3l-1.2 1.1M224.6 98.4h.1" fill="none" stroke="#804000" stroke-width=".16"/>
<circle cx="228.9" cy="94.2" r=".53" fill="#fff" stroke="#f00" stroke-width=".17"/>
<path d="M224 94.2h.1M224 94.2h4.4" fill="none" stroke="#f00" stroke-width=".17"/>
<circle cx="235.5" cy="94.2" r=".53" fill="#fff" stroke="#f00" stroke-width=".17"/>
<g fill="none" stroke="#f00" stroke-width=".17">
<path d="M43.9 54.9h1.8M43.9 56.7h1.8M43.9 58.5h1.8M45.7 54.9h.1M45.7 56.7h.1M45.7 58.5h.1M43.9 60.3h1.8M43.9 62.2h1.8M43.9 64h1.8M45.7 60.3h.1M45.7 62.2h.1M45.7 64h.1"/>
<path d="M236.1 94.2h4.4M240.5 94.2h.1M240.5 110.6h.1M240.5 101.5h.1M240.5 101.5v1.8M240.5 108.8v1.8"/>
</g>
<path d="M45.1 55.5h.1M45.1 57.3h.1M45.2 54.3l1.1 1.2M45.2 56.1l1.1 1.2M46.3 54.3l-1.2 1.2M46.3 56.1l-1.2 1.2M46.3 55.5h.1M46.3 57.3h.1M239.9 94.8h.1M239.9 93.6l1.2 1.2M241 93.6l-1.1 1.2M241.1 94.8h.1" fill="none" stroke="#804000" stroke-width=".16"/>
<g fill="none" stroke="#00f" stroke-width=".17">
<path d="M239.9 108.2h.1M239.9 106h.1M239.9 103.9h.1M239.9 108.2l.6 .6M239.9 106l1.1 1.1M239.9 103.9l1.1 1M240.5 103.3h.1M240.5 103.3l-.6 .6M241 107.1h.1M241 104.9h.1M241 107.1l-1.1 1.1M241 104.9l-1.1 1.1"/>
<circle cx="42.9" cy="56.7" r=".53"/>
<circle cx="42.9" cy="54.8" r=".53"/>
<circle cx="42.9" cy="58.5" r=".53"/>
<circle cx="42.9" cy="60.3" r=".53"/>
<circle cx="42.9" cy="64" r=".53"/>
<circle cx="42.9" cy="62.2" r=".53"/>
</g>
<path d="M42 53h1.9v12.8h-1.9z" fill="none" stroke="#00f" stroke-width=".51"/>
<g fill="none" stroke="#800040" stroke-width=".17">
<path d="M45.7 38.4h.1M45.7 34.8h.1M45.7 32.9h.1M45.7 34.8h38.4M67.6 23.7h.1M67.6 23.7v9.2h-21.9M77.7 23.7h.1M77.7 23.7v14.7h-32M106 34.8h.1M106 38.4h.1M106 36.6h.1M106 38.4h11.1"/>
<path d="M106 34.8h27.5M106 36.6h11.1M126.2 38.4h.1M126.2 36.6h.1M126.2 38.4h18.3M126.2 36.6h18.3M45.7 42h.1M45.7 40.2h.1M45.7 58.5h.1M45.7 42h11.9M45.7 40.2h11.9M45.7 58.5h7.3"/>
<path d="M57.6 42h.1M57.6 40.2h.1M57.6 40.2v9.2M62.2 58.5h.1M62.2 58.5h18.3M106 53h.1M106 40.2h.1M106 42h.1M106 54.9h.1M106 45.7h.1M106 42h11.1M106 40.2h11.1"/>
<path d="M106 53h11.1M106 54.9h11.1M106 45.7h11.1M126.2 53h.1M126.2 40.2h.1M126.2 42h.1M126.2 54.9h.1M126.2 45.7h.1M126.2 42h18.3M126.2 40.2h18.3M126.2 53h7.3M126.2 54.9h7.3"/>
<path d="M126.2 45.7h5.5M214 56.7h10M220.3 53h.1M220.3 56.7h.1M220.3 53v3.7M45.7 64h.1M45.7 60.3h.1M45.7 62.2h.1M45.7 62.2h7.3M45.7 60.3h7.3M45.7 64h7.3M62.2 64h.1"/>
<path d="M62.2 60.3h.1M62.2 62.2h.1M62.2 62.2h18.3M62.2 60.3h18.3M62.2 64h18.3M106 60.3h.1M106 62.2h.1M106 62.2h11.1M106 60.3h11.1M126.2 62.2h.1M126.2 60.3h.1M126.2 62.2h18.3"/>
<path d="M126.2 60.3h18.3M240.5 60.3h.1M240.5 73.2h.1M240.5 60.3v3.7M240.5 73.2v1.8M85 97.8h.1M85 97.8v4.6M172.8 94.2h.1M172.8 94.2h10.1M179.2 90.5h.1M179.2 94.2h.1M179.2 90.5v3.7"/>
<path d="M199.3 97.8h.1M199.3 97.8v3.7M214.9 94.2h9.1M220.3 90.5h.1M220.3 94.2h.1M220.3 90.5v3.7M240.5 97.8h.1M240.5 97.8v3.7M63.1 111.5h.1M63.1 109.7h.1M63.1 107.9h.1M63.1 106h.1"/>
<path d="M63.1 104.2h.1M63.1 111.5h26.5M63.1 107.9h26.5M63.1 109.7h26.5M63.1 106h26.5M63.1 104.2h26.5M67.6 104.2h.1M67.6 104.2v9.2M72.2 106h.1M72.2 106v7.4M76.8 107.9h.1M76.8 107.9v5.5"/>
<path d="M81.4 109.7h.1M81.4 109.7v3.7M85 102.4h.1M85 102.4h4.6M85.9 111.5h.1M85.9 111.5v1.9M104.2 111.5h.1M104.2 107.9h.1M104.2 109.7h.1M104.2 106h.1M104.2 102.4h.1M104.2 104.2h.1"/>
<path d="M104.2 102.4h19.2M104.2 111.5h2.8M104.2 107.9h2.8M104.2 109.7h2.8M104.2 106h2.8M104.2 104.2h19.2M107 111.5h.1M107 107.9h.1M107 106h.1M107 109.7h.1M107 106v10.1M115.2 117.1h.1"/>
<path d="M115.2 118.9h.1M115.2 104.2h.1M115.2 104.2v1.8M115.2 117.1v1.8M115.2 118.9h4.6M119.8 117.1h.1M119.8 118.9h.1M119.8 102.4h.1M119.8 102.4v3.6M119.8 117.1v3.6M199.3 110.6h.1M199.3 110.6v1.9"/>
<path d="M240.5 110.6h.1M240.5 110.6v1.9M67.6 124.3h.1M67.6 126.2h.1M67.6 124.3v3.7M72.2 124.3h.1M72.2 126.2h.1M72.2 124.3v1.9M76.8 124.3h.1M76.8 126.2h.1M76.8 124.3v1.9M81.4 124.3h.1"/>
<path d="M81.4 126.2h.1M81.4 124.3v1.9M85.9 124.3h.1M85.9 124.3v1.9h-18.3"/>
</g>
<g fill="#f0f" stroke="#f0f" stroke-width=".17">
<circle cx="57.6" cy="42" r=".34"/>
<circle cx="107" cy="111.5" r=".35"/>
<circle cx="107" cy="107.9" r=".35"/>
<circle cx="107" cy="109.7" r=".35"/>
<circle cx="85.9" cy="111.5" r=".34"/>
<circle cx="81.4" cy="109.7" r=".34"/>
<circle cx="76.8" cy="107.9" r=".34"/>
<circle cx="72.2" cy="106" r=".34"/>
<circle cx="119.8" cy="102.4" r=".34"/>
<circle cx="115.2" cy="104.2" r=".34"/>
<circle cx="220.3" cy="94.1" r=".34"/>
<circle cx="220.3" cy="56.7" r=".34"/>
<circle cx="179.2" cy="94.1" r=".34"/>
<circle cx="72.2" cy="126.2" r=".34"/>
<circle cx="67.6" cy="126.2" r=".34"/>
<circle cx="81.4" cy="126.2" r=".34"/>
<circle cx="76.8" cy="126.2" r=".34"/>
<circle cx="67.6" cy="104.2" r=".34"/>
<circle cx="119.8" cy="118.8" r=".34"/>
</g>
<text font-size="3.1" x="73.2" y="75.7">Shield headers</text>
<g font-size="2.9" fill="#008000">
<text x="92.3" y="121.2">DEBUG</text>
<text x="92.3" y="124.1">signals</text>
</g>
<g font-size="2.4">
<text x="222.2" y="158.5">CYPRESS SEMICONDUCTOR © 2017</text>
<text x="222.2" y="162.2">CYW9BTAUDIO3 - Shield Headers &amp; Buttons</text>
<text x="216.2" y="171.5">630-90698-01</text>
<text x="235" y="171.4">CLEU</text>
<text x="251.5" y="171.4">CLEU</text>
<text x="269.2" y="171.5">1.1</text>
</g>
<g font-size="2.2">
<text x="242.7" y="146">CYPRESS SEMICONDUCTOR</text>
<text x="242.7" y="148.2">198 CHAMPION COURT</text>
<text x="242.7" y="150.4">SAN JOSE, CA 95134</text>
<text x="242.7" y="152.7">(408) 943-2600</text>
</g>
<g font-size="2">
<text x="211.2" y="161.9">SCH Title :</text>
<text x="211.2" y="165.5">Page Title :</text>
<text x="224.2" y="166.2">Title &amp; Table of Contents</text>
</g>
<g font-size="1.7">
<text x="105.5" y="28.8">1</text>
<text x="45.2" y="30.6">1</text>
<text x="45.2" y="32.5">2</text>
<text x="45.2" y="34.3">3</text>
<text x="105.5" y="30.6">2</text>
<text x="105.5" y="32.5">3</text>
<text x="105.5" y="34.3">4</text>
<text x="45.2" y="36.2">4</text>
<text x="45.2" y="38">5</text>
<text x="45.2" y="39.8">6</text>
<text x="45.2" y="41.6">7</text>
<text x="105.5" y="36.2">5</text>
<text x="105.5" y="38">6</text>
<text x="105.5" y="39.8">7</text>
<text x="105.5" y="41.6">8</text>
<text x="45.2" y="43.5">8</text>
<text x="105.5" y="43.5">9</text>
<text x="105.5" y="45.3">10</text>
<text x="105.5" y="52.6">1</text>
<text x="45.2" y="54.4">1</text>
<text x="45.2" y="56.3">2</text>
<text x="45.2" y="58.1">3</text>
<text x="45.2" y="59.9">4</text>
<text x="105.5" y="54.4">2</text>
<text x="105.5" y="56.3">3</text>
<text x="105.5" y="58.1">4</text>
<text x="105.5" y="59.9">5</text>
<text x="227.3" y="59.9">3</text>
<text x="227.3" y="56.3">4</text>
<text x="236.3" y="59.9">1</text>
<text x="236.3" y="56.3">2</text>
<text x="45.2" y="61.8">5</text>
<text x="45.2" y="63.6">6</text>
<text x="105.5" y="61.8">6</text>
<text x="105.5" y="63.6">7</text>
<text x="105.5" y="65.4">8</text>
<text x="186.1" y="93.8">4</text>
<text x="195.1" y="93.8">2</text>
<text x="227.3" y="93.8">4</text>
<text x="236.3" y="93.8">2</text>
<text x="91.9" y="102">12</text>
<text x="100" y="102">11</text>
<text x="186.1" y="97.4">3</text>
<text x="195.1" y="97.4">1</text>
<text x="227.3" y="97.4">3</text>
<text x="236.3" y="97.4">1</text>
<text x="91.9" y="103.8">10</text>
<text x="92.9" y="107.5">6</text>
<text x="92.9" y="105.6">8</text>
<text x="100" y="107.5">5</text>
<text x="100" y="105.6">7</text>
<text x="100" y="103.8">9</text>
<text x="92.9" y="111.1">2</text>
<text x="92.9" y="109.3">4</text>
<text x="100" y="111.1">1</text>
<text x="100" y="109.3">3</text>
</g>
<g font-size="1.6">
<text x="65.8" y="21.2">VDDIO</text>
<text x="75.9" y="21.2">VDD5V</text>
<text x="216.7" y="41.7">VDDIO</text>
<text x="231.4" y="66.2">Red</text>
<text x="175.6" y="79.2">VDDIO</text>
<text x="216.7" y="79.2">VDDIO</text>
<text x="81.9" y="95.3">VDDIO</text>
<text x="189.3" y="102.7">Blue</text>
<text x="231.4" y="102.7">Black</text>
<text x="210.5" y="168.8">Size</text>
<text x="210.9" y="171.2">B</text>
<text x="216.7" y="168.8">Document Number</text>
<text x="235" y="168.8">Drawn By</text>
<text x="251.5" y="168.8">Approved By</text>
<text x="269.7" y="168.8">Rev</text>
<text x="211.2" y="174.2">Date:</text>
<text x="218.9" y="174.2">Thursday, November 12, 2020</text>
<text x="247.8" y="174.2">Sheet</text>
<text x="256.9" y="174.3">5</text>
<text x="260.6" y="174.2">of</text>
<text x="264.6" y="174.3">7</text>
</g>
<g font-size="1.6" fill="#000080">
<text x="42" y="28.9">J1</text>
<text x="102.4" y="27.1">J3</text>
<text x="115.2" y="36.2">R20</text>
<text x="115.2" y="38">R21</text>
<text x="115.2" y="41.7">R24</text>
<text x="115.2" y="39.8">R23</text>
<text x="124.3" y="36.2">0 OHM</text>
<text x="124.3" y="38">0 OHM</text>
<text x="124.3" y="41.7">0 OHM</text>
<text x="124.3" y="39.8">0 OHM</text>
<text x="42" y="47.2">PBC08SFAN</text>
<text x="115.2" y="45.3">R25</text>
<text x="124.3" y="45.3">0 OHM</text>
<text x="222.2" y="47.2">R29</text>
<text x="42" y="52.6">J2</text>
<text x="102.4" y="49">PBC10SFAN</text>
<text x="102.4" y="50.8">J4</text>
<text x="115.2" y="52.6">R26</text>
<text x="124.3" y="52.6">0 OHM</text>
<text x="222.2" y="49">110K OHM</text>
<text x="51.2" y="59.9">R22</text>
<text x="51.2" y="58.1">R19</text>
<text x="60.3" y="59.9">0 OHM</text>
<text x="60.3" y="58.1">0 OHM</text>
<text x="115.2" y="59.9">R58</text>
<text x="115.2" y="54.5">R27</text>
<text x="124.3" y="59.9">0 OHM</text>
<text x="124.3" y="54.5">0 OHM</text>
<text x="230.6" y="54.7">SW1</text>
<text x="51.2" y="61.8">R30</text>
<text x="51.2" y="63.6">R32</text>
<text x="60.3" y="61.8">0 OHM</text>
<text x="60.3" y="63.6">0 OHM</text>
<text x="115.2" y="61.8">R33</text>
<text x="124.3" y="61.8">0 OHM</text>
<text x="219.5" y="63.6">PTS645SK43SMTR92 LFS</text>
<text x="42" y="67.3">PBC06SFAN</text>
<text x="102.4" y="69.1">PBC08SFAN</text>
<text x="243.4" y="67.3">R35</text>
<text x="243.4" y="69.5">0 OHM</text>
<text x="181.1" y="84.6">R36</text>
<text x="181.1" y="86.5">110K OHM</text>
<text x="222.2" y="84.6">R37</text>
<text x="222.2" y="86.5">110K OHM</text>
<text x="189.3" y="91.9">SW2</text>
<text x="230.4" y="93.1">SW3</text>
<text x="95.1" y="99.3">J12</text>
<text x="176.5" y="100.2">PTS645-S-M-43-SMTR92-LFS</text>
<text x="219.5" y="100.2">PTS645SL43SMTR92 LFS</text>
<text x="202.3" y="104.8">R38</text>
<text x="202.3" y="106.9">0 OHM</text>
<text x="243.4" y="104.8">R39</text>
<text x="243.4" y="106.9">0 OHM</text>
<text x="95.1" y="115.9">PBC06DAAN</text>
<text x="114.9" y="117.4" transform="rotate(-90 114.9 117.4)">D14</text>
<text x="119.4" y="117.4" transform="rotate(-90 119.4 117.4)">D15</text>
<text x="67.3" y="124.7" transform="rotate(-90 67.3 124.7)">D16</text>
<text x="71.9" y="124.7" transform="rotate(-90 71.9 124.7)">D17</text>
<text x="76.5" y="124.7" transform="rotate(-90 76.5 124.7)">D18</text>
<text x="81" y="124.7" transform="rotate(-90 81 124.7)">D19</text>
<text x="85.6" y="124.7" transform="rotate(-90 85.6 124.7)">D20</text>
</g>
<g font-size="1.6" fill="#f00">
<text x="85.9" y="35.1">nRESET</text>
<text x="136.6" y="36">I2S_SCK</text>
<text x="135.7" y="37.8">I2S_DI</text>
<text x="135.7" y="39.6">I2S_DO</text>
<text x="135.7" y="41.4">I2S_WS</text>
<text x="146.3" y="40.6">I2S_DO</text>
<text x="146.3" y="36.9">I2S_SCK</text>
<text x="148" y="38.7">I2S_DI</text>
<text x="135.1" y="46.1">VOL+</text>
<text x="146.3" y="42.4">I2S_WS</text>
<text x="136.9" y="53.4">CUSTOM</text>
<text x="69.8" y="57.9">SPI_nCS</text>
<text x="69.8" y="59.7">SPI_MOSI</text>
<text x="82.3" y="58.8">SPI_nCS</text>
<text x="135.7" y="59.9">MCLK1</text>
<text x="137.9" y="55.2">VOL-</text>
<text x="208.1" y="57">VOL+</text>
<text x="69.8" y="63.4">SPI_SCK</text>
<text x="69.8" y="61.6">SPI_MISO</text>
<text x="82.3" y="64.3">SPI_SCK</text>
<text x="82.3" y="60.7">SPI_MOSI</text>
<text x="82.3" y="62.5">SPI_MISO</text>
<text x="135.7" y="61.8">nIRQ</text>
<text x="147.2" y="60.7">MCLK1</text>
<text x="147.2" y="62.5">nIRQ</text>
<text x="164" y="94.5">CUSTOM</text>
<text x="209.4" y="94.5">VOL-</text>
<text x="52.5" y="106.4">AIF1RXDAT</text>
<text x="54.3" y="104.6">MIFSCLK</text>
<text x="106.4" y="102">nIRQ2</text>
<text x="106.4" y="103.8">MIFSDA</text>
<text x="125.3" y="102.7">nIRQ2</text>
<text x="125.3" y="104.6">MIFSDA</text>
<text x="52.5" y="108.2">AIF1TXDAT</text>
<text x="52.5" y="111.9">AIF1LRCLK</text>
<text x="53.4" y="110.1">AIF1BCLK</text>
</g>
<g font-size="1.3">
<text x="29.3" y="1.4">5</text>
<text x="84.1" y="1.4">4</text>
<text x="139" y="1.4">3</text>
<text x="193.8" y="1.4">2</text>
<text x="248.7" y="1.4">1</text>
<text x=".5" y="24.7">D</text>
<text x="276.6" y="24.7">D</text>
<text x=".5" y="68.2">C</text>
<text x="276.6" y="68.2">C</text>
<text x=".5" y="111.6">B</text>
<text x="276.6" y="111.6">B</text>
<text x=".5" y="155">A</text>
<text x="276.6" y="155">A</text>
<text x="29.3" y="177">5</text>
<text x="84.1" y="177">4</text>
<text x="139" y="177">3</text>
<text x="193.8" y="177">2</text>
<text x="248.7" y="177">1</text>
</g>
</svg>
